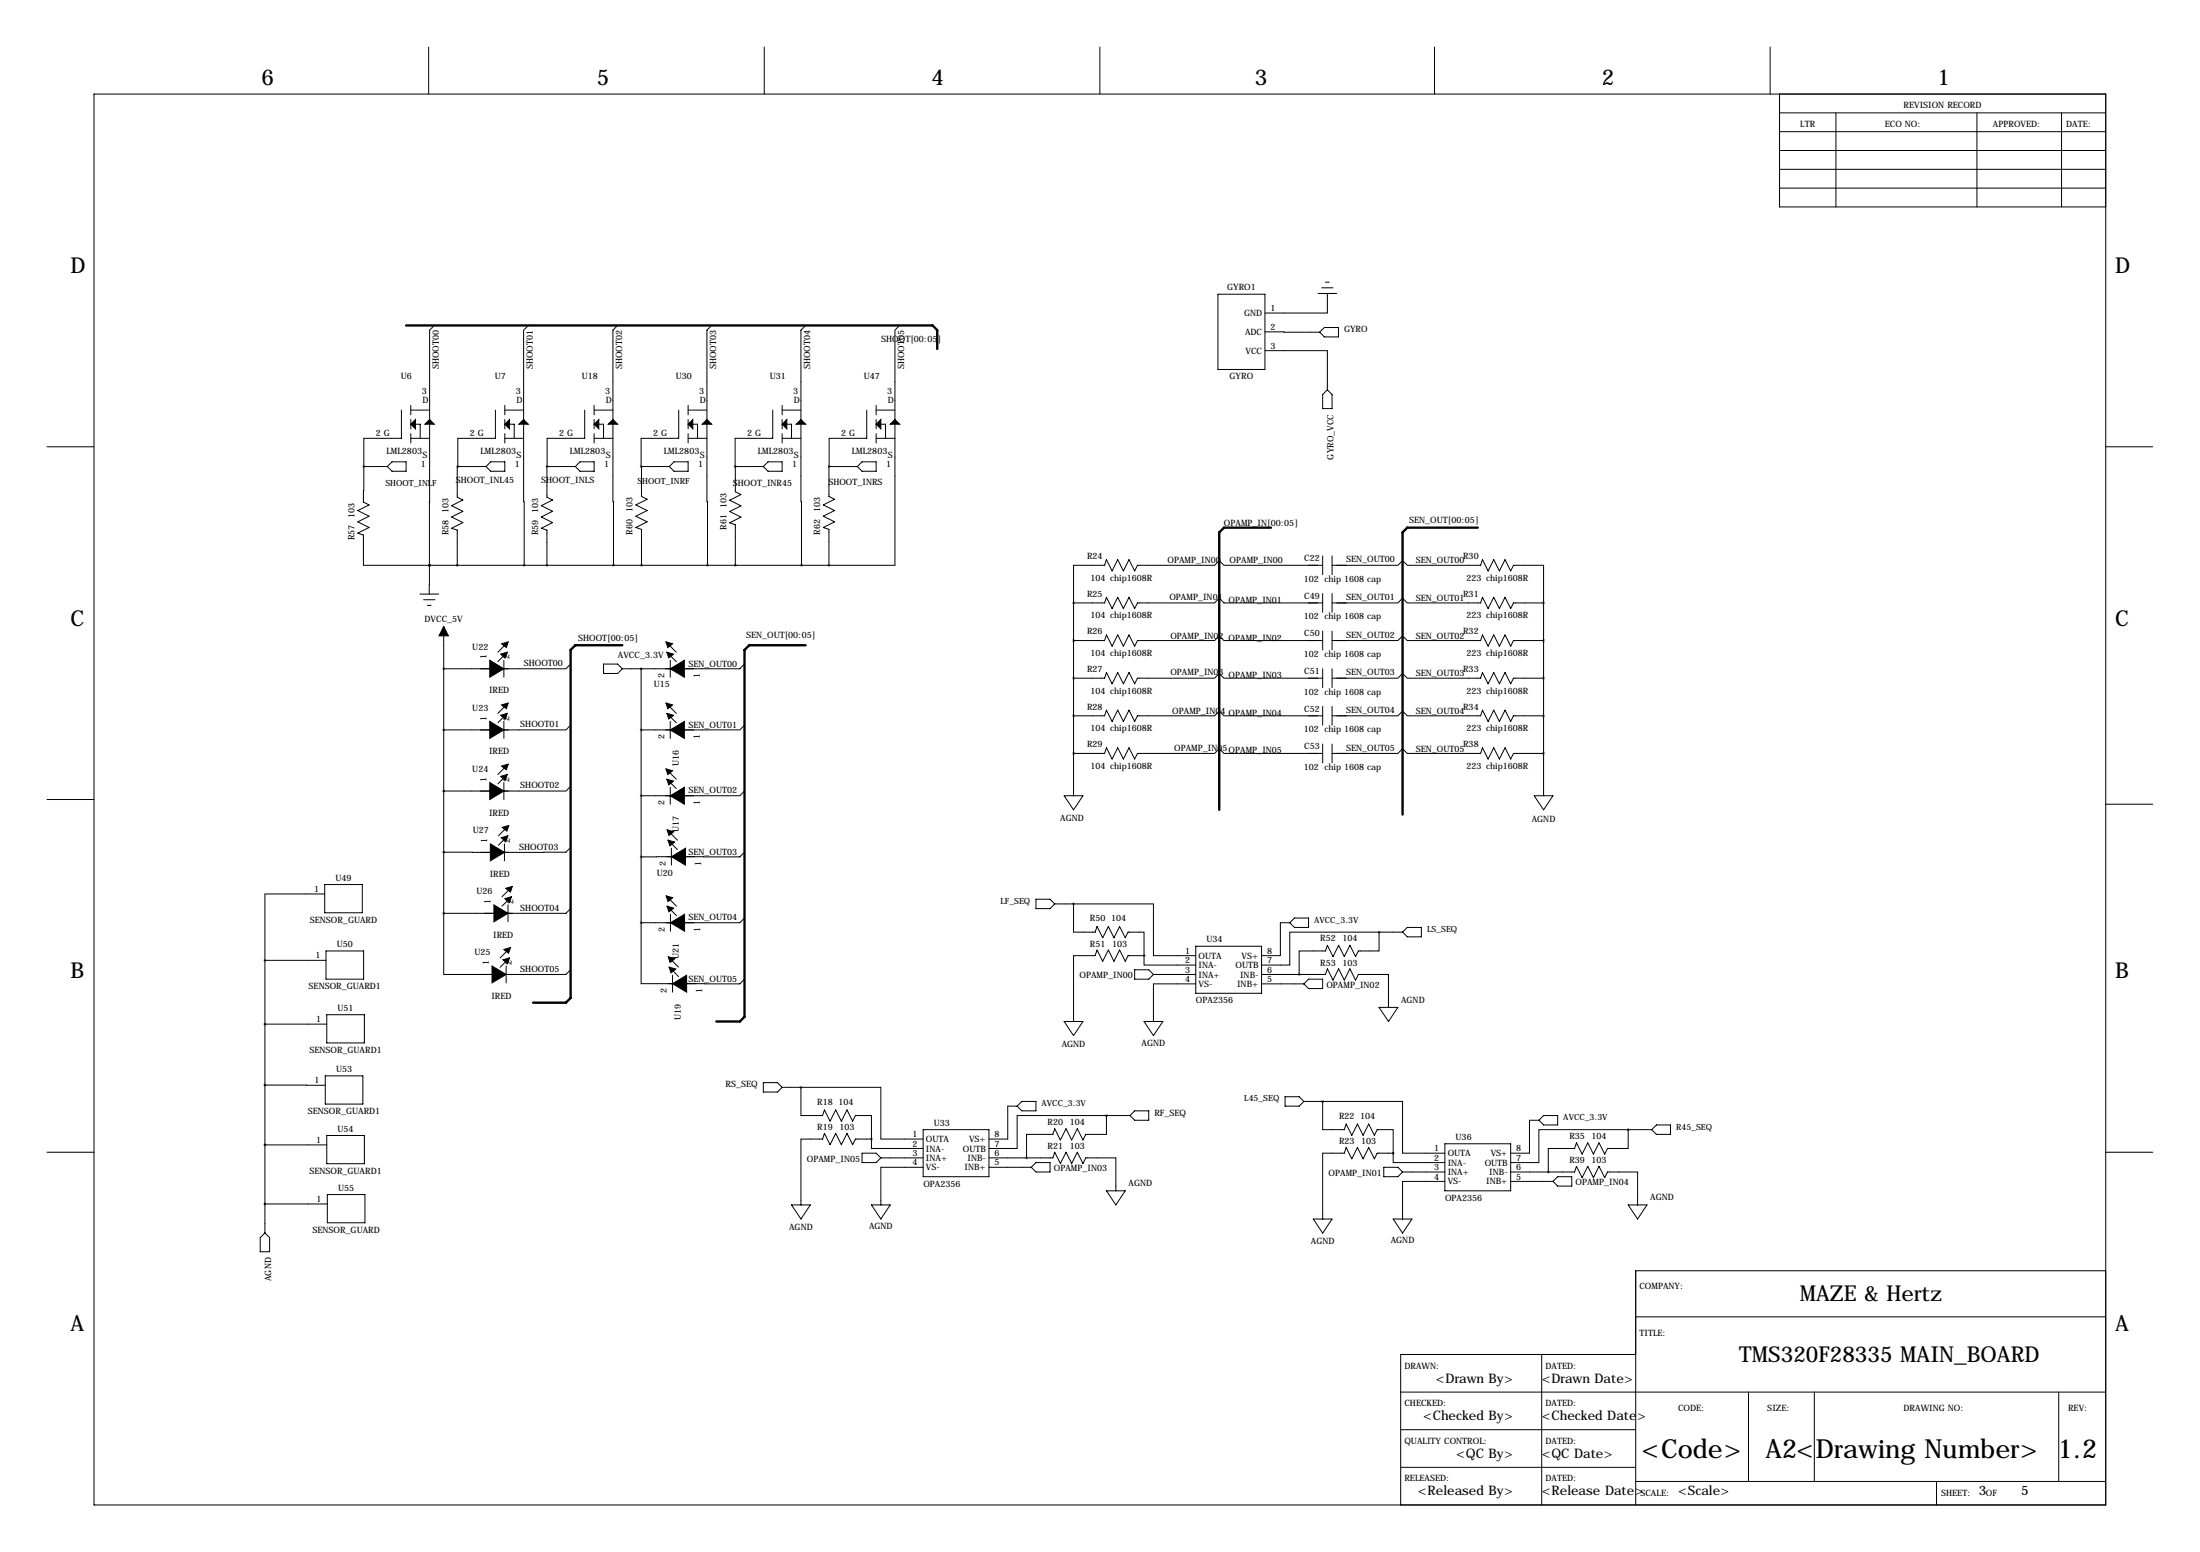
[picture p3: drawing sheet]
<svg xmlns="http://www.w3.org/2000/svg" width="594mm" height="419mm" viewBox="0 0 594 419" stroke-linecap="round" stroke-linejoin="round" font-family="sans-serif">
<g fill="none" stroke="#000" stroke-width=".27">
<path d="M115.8 12.7v12.7M206.5 12.7v12.7M297.2 12.7v12.7M387.6 12.7v12.7M478.3 12.7v12.7M25.4 25.4h543.6v381h-543.6zM480.8 25.4v30.5h88.2M480.8 30.5h88.2M480.8 35.6h88.2M496.1 30.5v25.4M534.2 30.5v25.4M557 30.5v25.4"/>
<path d="M480.8 40.6h88.2M480.8 45.7h88.2M480.8 50.8h88.2M329.1 79.5h12.7v20.3h-12.7zM356.1 79.2h5.1M357.1 77.7h3.1M358.1 76.2h1.1M358.6 79.2v5.3h-16.8M117.3 87.9l-1.2 1.3-.1 63.5M142.7 87.9l-1.2 1.3 .1 63.5M166.9 87.9l-1.3 1.3 .2 63.5M192.3 87.9l-1.3 1.3 .2 63.5"/>
<path d="M217.7 87.9l-1.3 1.3 .2 63.5M243.1 87.9l-1.3 1.3v63.5h-17.8M341.8 89.6l14.8 .1M341.8 94.7h16.8v10.6M357.8 88.4h3.8v2.6h-3.8l-1.2-1.3zM108.5 110.7v7.7h-10.2v7.6M111 110.7h5.1M111 109.5v2.5M111 113.3v2.5M111 117.1v2.5M111 118.4h5.1M111 114.6h2.5v3.8"/>
<path d="M133.9 110.7v7.7h-10.2v7.6M136.4 110.7h5.1M136.4 118.4h5.1M136.4 114.6h2.5v3.8M136.4 109.5v2.5M136.4 113.3v2.5M136.4 117.1v2.5M158 110.7v7.7h-10.2v7.6M160.5 110.7h5.1M160.5 118.4h5.1M160.5 114.6h2.6v3.8M160.5 109.5v2.5"/>
<path d="M160.5 113.3v2.5M160.5 117.1v2.5M183.4 110.7v7.7h-10.2v7.6M185.9 110.7h5.1M185.9 118.4h5.1M185.9 114.6h2.6v3.8M185.9 109.5v2.5M185.9 113.3v2.5M185.9 117.1v2.5M208.8 110.7v7.7h-10.2v7.6M211.3 110.7h5.1M211.3 118.4h5.1"/>
<path d="M211.3 114.6h2.6v3.8M211.3 109.5v2.5M211.3 113.3v2.5M211.3 117.1v2.5M234.2 110.7v7.7h-10.2v7.6M236.7 110.7h5.1M236.7 118.4h5.1M236.7 114.6h2.6v3.8M236.7 109.5v2.5M236.7 113.3v2.5M236.7 117.1v2.5M357.4 106.5l1.2-1.2 1.3 1.2v3.8h-2.5z"/>
<path d="M12.7 120.6h12.7M98.3 126l-.1 9.6 1.5 .7-3 1.6 3 1.5-3 1.5 3 1.5-3 1.6 1.5 .5v8.2h17.8M98.3 126h6.3M105.9 124.7h3.8v2.6h-3.8l-1.3-1.3zM123.7 126h-.2v8.3l1.6 .7-3.1 1.6 3.1 1.5-3.1 1.5 3.1 1.5-3.1 1.5 1.5 .6v9.5M123.7 126h7.6M131.3 126l1.3-1.3h3.8v2.6h-3.8zM147.8 126v8.3l1.5 .7-3 1.6 3 1.5-3 1.5 3 1.5-3 1.5 1.5 .6v9.5M147.8 126h7.6M155.4 126l1.3-1.3h3.8v2.6h-3.8zM173.2 126l.1 8.1 1.6 .7-3.1 1.5 3.1 1.6-3.1 1.5 3.1 1.5-3.1 1.5 1.5 .6v9.7M173.2 126h7.6"/>
<path d="M180.8 126l1.3-1.3h3.8v2.6h-3.8zM198.6 126l.1 6.8 1.5 .8-3 1.5 3 1.5-3 1.5 3 1.5-3 1.6 1.5 .5v11M198.6 126h7.6M207.5 124.7h3.8v2.6h-3.8l-1.3-1.3zM224 126v8.1l1.5 .7-3 1.5 3 1.6-3 1.5 3 1.5-3 1.5 1.5 .6v9.7M224 126h7.6M232.9 124.7h3.8v2.6h-3.8l-1.3-1.3zM569 120.6h12.7M116 152.7v7.7M116 152.7h.1M116 152.7h108M357.4 152.7h-26.7l-1.3-1.3-1.2 1.3h-20.9l-.7 1.5-1.5-3.1-1.6 3.1-1.5-3.1-1.5 3.1-1.5-3.1-.6 1.6h-8.3v10.1"/>
<path d="M357.4 150.1v5.1M359.9 152.7h17.8l1.3-1.3 1.2 1.3h19.8l.6-1.6 1.5 3.1 1.5-3.1 1.5 3.1 1.6-3.1 1.5 3.1 .7-1.5h8.2v10.1M359.9 150.1v5.1M113.4 160.4h5.1M114.5 162h3M115.5 163.5h1M119.9 169.2v77.4M136.1 178.3v4.6M137.1 176.1l-2.6 2.6M137.1 173.6l-2.6 2.5M154.2 179.3l-1.3 1.3h-33M163.1 179.3h3.8l1.2 1.3-1.2 1.3h-3.8z"/>
<path d="M180.2 176.1l2.5 2.6M180.2 173.6l2.5 2.5M181.1 178.3v4.6M201.2 179.3l-1.3 1.3h-31.8M290.1 173h8.3l.6-1.6 1.5 3.1 1.5-3.1 1.5 3.1 1.6-3.1 1.5 3.1 .7-1.5h20.9l1.2-1.3 1.3 1.3h26.7M290.1 162.8h8.3l.6-1.5 1.5 3 1.5-3 1.5 3 1.6-3 1.5 3 .7-1.5h20.9l1.2-1.3 1.3 1.3h26.7M290.1 162.8v52.1M357.4 160.3v5.1M357.4 170.4v5.1M359.9 173h17.8l1.3-1.3 1.2 1.3h19.8l.6-1.6 1.5 3.1 1.5-3.1 1.5 3.1 1.6-3.1 1.5 3.1 .7-1.5h8.2M359.9 162.8h17.8l1.3-1.3 1.2 1.3h19.8l.6-1.5 1.5 3 1.5-3 1.5 3 1.6-3 1.5 3 .7-1.5h8.2M359.9 160.3v5.1"/>
<path d="M359.9 170.4v5.1M417.1 162.8v52.1M136.1 194.8v4.6M137.1 192.6l-2.6 2.6M137.1 190.1l-2.6 2.5M154.2 195.8l-1.3 1.3h-33M173.2 180.6v68.6M180.2 192.6l2.5 2.6M180.2 190.1l2.5 2.5M181.1 194.8v4.6M201.2 195.8l-1.3 1.3h-26.7M290.1 193.3h8.3l.6-1.5 1.5 3 1.5-3 1.5 3 1.6-3 1.5 3 .7-1.5h20.9l1.2-1.3 1.3 1.3h26.7"/>
<path d="M290.1 183.1h8.3l.6-1.5 1.5 3.1 1.5-3.1 1.5 3.1 1.6-3.1 1.5 3.1 .7-1.6h20.9l1.2-1.2 1.3 1.2h26.7M357.4 180.6v5.1M357.4 190.8v5M359.9 193.3h17.8l1.3-1.3 1.2 1.3h19.8l.6-1.5 1.5 3 1.5-3 1.5 3 1.6-3 1.5 3 .7-1.5h8.2M359.9 183.1h17.8l1.3-1.2 1.2 1.2h19.8l.6-1.5 1.5 3.1 1.5-3.1 1.5 3.1 1.6-3.1 1.5 3.1 .7-1.6h8.2M359.9 180.6v5.1M359.9 190.8v5M12.7 215.9h12.7M136.1 211.3v4.6M137.1 209.1l-2.6 2.6M137.1 206.6l-2.6 2.5M154.2 212.3l-1.3 1.3h-33"/>
<path d="M180.2 210.4l2.5 2.6M180.2 207.9l2.5 2.5M181.1 212.6v4.6M201.2 213.6l-1.3 1.3h-26.7M287.5 214.9h5.1l-2.5 3.8zM290.1 203.5h8.3l.6-1.6 1.5 3.1 1.5-3.1 1.5 3.1 1.6-3.1 1.5 3.1 .7-1.5h20.9l1.2-1.3 1.3 1.3h26.7M357.4 200.9v5.1M359.9 203.5h17.8l1.3-1.3 1.2 1.3h19.8l.6-1.6 1.5 3.1 1.5-3.1 1.5 3.1 1.6-3.1 1.5 3.1 .7-1.5h8.2M359.9 200.9v5.1M414.5 214.9h5.1l-2.5 3.8zM569 217.2h12.7M87.7 238.9h10.2v7.6h-10.2z"/>
<path d="M136.3 227.9v4.6M137.2 225.7l-2.5 2.5M137.2 223.2l-2.5 2.5M138.2 239.6l-2.6 2.6M154.2 228.9l-1.3 1.2h-33M180.5 226.9l2.5 2.5M180.5 224.3l2.5 2.6M181.4 229.1v4.5M201.2 230.1l-1.3 1.3h-26.7M71.6 259.3h16.5M71.6 259.3v73.6M87.7 241.4h-16.1v17.9"/>
<path d="M88.1 256.8h10.1v7.6h-10.1zM119.9 246.6v16.5h33l1.3-1.2M137.3 244.3v4.6M137.7 258.7l-2.6 2.5M137.7 256.1l-2.6 2.6M138.2 242.2l-2.6 2.5M154.2 245.4l-1.3 1.2h-33M173.2 249.2v16.4l26.7 .1 1.3-1.3M180.2 244.7l2.6 2.5M180.2 242.2l2.6 2.5M180.8 258.6l2.5 2.6M181.2 246.9v4.6"/>
<path d="M201.2 247.9l-1.3 1.3h-26.7M279.9 242.8h3.8l1.3 1.3-1.3 1.3h-3.8zM285 244.1h5.1M290.1 244.1v7.6h5.8l.5-1.5 1.5 3 1.6-3 1.5 3 1.5-3 1.5 3 .8-1.5h4.3v6.4M290.1 244.1h21.6v14h11.4M309.1 258.1v2.5h14M309.1 258.1h-4.3l-.8 1.5-1.5-3.1-1.5 3.1-1.5-3.1-1.6 3.1-1.5-3.1-.5 1.6h-5.8v17.7M323.1 255.5h17.8v12.7h-17.8zM348.5 249.2h-2.6v8.9h-5M349.8 247.9h3.8v2.5h-3.8l-1.3-1.2zM372.6 251.7v5.1h-5.6l-.7 1.5-1.6-3-1.5 3-1.5-3-1.5 3-1.6-3-.5 1.5h-7.1v6.3M372.6 251.7h-24.1v8.9h-7.6"/>
<path d="M372.6 251.7h6.4M379 251.7l1.2-1.3h3.8v2.6h-3.8zM71.6 276.6h16.7M88.3 274h10.2v7.6h-10.2zM136.8 260.9v4.5M180.8 261.2l2.5 2.5M181.7 263.3v4.6M287.5 275.8h5.1l-2.5 3.9zM306.6 261.9h3.8l1.3 1.2-1.3 1.3h-3.8zM309.1 275.8h5.1l-2.5 3.9zM311.7 263.1h11.4M323.1 265.7h-11.4v10.1"/>
<path d="M340.9 263.1h17.2l.5-1.5 1.6 3.1 1.5-3.1 1.5 3.1 1.5-3.1 1.6 3.1 .7-1.6h8.2v8.9M340.9 265.7h11.4M353.6 264.4h3.8v2.6h-3.8l-1.3-1.3zM372.6 272h5.1l-2.5 3.8zM71.6 293l16.3 .1M87.9 290.5h10.1v7.6h-10.1zM206.2 292.4h3.9l1.2 1.2-1.2 1.3h-3.9zM211.3 293.6h5.1M216.4 293.6v7.6h5.8l.6-1.5 1.5 3.1 1.5-3.1 1.5 3.1 1.6-3.1 1.5 3.1 .7-1.6h4.4v6.4M216.4 293.6h21.6v14h11.4M274.8 298.7h-2.5v8.9h-5.1M274.8 298.7l1.3-1.3h3.8v2.6h-3.8z"/>
<path d="M306.6 300h3.8v2.5h-3.8l-1.3-1.3zM347.2 296.2h3.8l1.3 1.2-1.3 1.3h-3.8zM352.3 297.4h5.1M357.4 297.4v7.7h5.8l.5-1.6 1.6 3.1 1.5-3.1 1.5 3.1 1.5-3.1 1.5 3.1 .8-1.5h4.3v6.3M357.4 297.4h21.6v14h11.4M12.7 311.1h12.7M71.6 309.2h16.7M88.3 306.6h10.2v7.6h-10.2zM232.9 311.4h3.8l1.3 1.3-1.3 1.2h-3.8zM235.5 307.6v2.5h13.9M235.5 307.6h-4.4l-.7 1.5-1.5-3-1.6 3-1.5-3-1.5 3-1.5-3-.6 1.5h-5.8v17.8M238 312.7h11.4"/>
<path d="M249.4 315.2h-11.4v10.2M249.4 305.1h17.8v12.7h-17.8zM267.2 312.7h17.3l.5-1.6 1.5 3.1 1.5-3.1 1.6 3.1 1.5-3.1 1.5 3.1 .8-1.5h8.1v8.9M267.2 315.2h11.4M278.6 315.2l1.3-1.3h3.8v2.6h-3.8zM299 301.2v5.1h-5.6l-.8 1.5-1.5-3-1.5 3-1.6-3-1.5 3-1.5-3-.5 1.5h-7.1v6.4M299 301.2h-24.2v8.9h-7.6M299 301.2h6.3M373.9 315.2h3.8l1.3 1.3-1.3 1.3h-3.8zM376.4 311.4v2.5h14M376.4 311.4h-4.3l-.8 1.5-1.5-3-1.5 3-1.5-3-1.5 3-1.6-3-.5 1.5h-5.8v17.8M379 316.5h11.4"/>
<path d="M390.4 319h-11.4v10.2M390.4 308.9h17.8v12.7h-17.8zM408.2 316.5h17.2l.6-1.5 1.5 3 1.5-3 1.5 3 1.6-3 1.5 3 .7-1.5h8.2v8.9M408.2 319h11.4M415.8 302.5l1.3-1.3h3.8v2.6h-3.8zM415.8 302.5h-2.5v8.9h-5.1M419.6 319l1.3-1.2h3.8v2.5h-3.8zM439.9 305.1v5h-5.6l-.7 1.6-1.5-3.1-1.6 3.1-1.5-3.1-1.5 3.1-1.5-3.1-.6 1.5h-7.1v6.4M439.9 305.1h-24.1v8.8h-7.6M439.9 305.1h6.4M447.5 303.8h3.9v2.5h-3.9l-1.2-1.2zM569 311.1h12.7"/>
<path d="M71.6 325.1h16.8M71.6 332.9l1.2 1.3v3.8h-2.5v-3.8zM88.4 322.6h10.2v7.6h-10.2zM213.9 325.4h5l-2.5 3.8zM235.5 325.4h5l-2.5 3.8zM299 321.6h5l-2.5 3.8zM354.8 329.2h5.1l-2.5 3.8zM376.4 329.2h5.1l-2.5 3.8zM439.9 325.4h5.1l-2.5 3.8zM442 355.6h127M569 343.2h-127v63.2M378.5 375.9h190.5"/>
<path d="M416.6 365.8v40.6M442 365.8h-63.5v40.6M472.4 375.9v24.1M490.2 375.9v24.1M556.3 375.9v24.1M378.5 386.1h63.5M378.5 396.2h63.5M442 400h127M523.2 400v6.4"/>
</g>
<g fill="#000" stroke="#000" stroke-width=".27">
<path d="M111 114.6l1.3-1.3v2.5zM114.8 114.6l1.3-1.3 1.2 1.3zM136.4 114.6l1.3-1.3v2.5zM140.2 114.6l1.3-1.3 1.2 1.3zM160.5 114.6l1.3-1.3v2.5zM164.3 114.6l1.3-1.3 1.3 1.3zM185.9 114.6l1.3-1.3v2.5zM189.7 114.6l1.3-1.3 1.3 1.3zM211.3 114.6l1.3-1.3v2.5zM215.1 114.6l1.3-1.3 1.3 1.3zM236.7 114.6l1.3-1.3v2.5zM240.5 114.6l1.3-1.3 1.3 1.3z"/>
<path d="M119.9 169.2l1.3 2.5h-2.6zM135.3 176.6l1.8-.5-.5 1.5zM135.5 173.8l1.8-.5-.5 1.6zM179.9 173.3l1.8 .5-1.3 1.1zM180.2 176.1l1.8 .5-1.3 1zM132.3 180.6h3.8l-3.8 2.3zM132.3 178.3l3.8 2.3h-3.8zM132.3 197.1h3.8l-3.8 2.3zM132.3 194.8l3.8 2.3h-3.8zM135.3 193.1l1.8-.5-.5 1.6zM135.5 190.3l1.8-.5-.5 1.6zM179.9 189.8l1.8 .5-1.3 1.1z"/>
<path d="M180.2 192.6l1.8 .5-1.3 1.1zM181.1 180.6h3.8v2.3zM181.1 180.6l3.8-2.3v2.3zM181.1 197.1h3.8v2.3zM181.1 197.1l3.8-2.3v2.3zM132.3 213.6h3.8l-3.8 2.3zM132.3 211.3l3.8 2.3h-3.8zM135.3 209.7l1.8-.6-.5 1.6zM135.5 206.9l1.8-.6-.5 1.6zM179.9 207.6l1.8 .5-1.3 1zM180.2 210.4l1.8 .5-1.3 1zM181.1 214.9h3.8v2.3z"/>
<path d="M181.1 214.9l3.8-2.3v2.3zM132.5 230.2h3.8l-3.8 2.3zM132.5 227.9l3.8 2.3h-3.8zM135.4 226.2l1.8-.5-.5 1.5zM135.7 223.4l1.8-.5-.5 1.5zM136.7 239.9l1.7-.5-.5 1.5zM180.2 224.1l1.8 .5-1.3 1zM180.5 226.9l1.8 .5-1.3 1zM181.4 231.3h3.8v2.3zM181.4 231.3l3.8-2.2v2.2zM133.5 246.6h3.8l-3.8 2.3zM133.5 244.3l3.8 2.3h-3.8z"/>
<path d="M135.9 259.2l1.8-.5-.5 1.5zM136.1 256.4l1.8-.5-.5 1.5zM136.4 242.7l1.8-.5-.5 1.5zM180 241.9l1.8 .5-1.3 1zM180.2 244.7l1.8 .5-1.3 1zM180.5 258.4l1.8 .5-1.2 1zM181.2 249.2h3.8v2.3zM181.2 249.2l3.8-2.3v2.3zM132.9 263.1h3.9l-3.9 2.3zM132.9 260.9l3.9 2.2h-3.9zM180.8 261.2l1.8 .5-1.3 1zM181.7 265.6h3.8v2.3z"/>
<path d="M181.7 265.6l3.8-2.3v2.3z"/>
</g>
<path d="M417 193.3a.05 .05 0 0 0 .1 0 .05 .05 0 0 0-.1 0zM417 183.1a.05 .05 0 0 0 .1 0 .05 .05 0 0 0-.1 0zM417 173a.05 .05 0 0 0 .1 0 .05 .05 0 0 0-.1 0zM417 162.8a.05 .05 0 0 0 .1 0 .05 .05 0 0 0-.1 0zM290 193.3a.05 .05 0 0 0 .1 0 .05 .05 0 0 0-.1 0zM290 183.1a.05 .05 0 0 0 .1 0 .05 .05 0 0 0-.1 0zM290 173a.05 .05 0 0 0 .1 0 .05 .05 0 0 0-.1 0zM290 162.8a.05 .05 0 0 0 .1 0 .05 .05 0 0 0-.1 0zM417 203.5a.05 .05 0 0 0 .1 0 .05 .05 0 0 0-.1 0zM290 203.5a.05 .05 0 0 0 .1 0 .05 .05 0 0 0-.1 0zM141.6 152.7a.05 .05 0 0 0 .1 0 .05 .05 0 0 0-.1 0zM191.1 152.7a.05 .05 0 0 0 .1 0 .05 .05 0 0 0-.1 0zM216.5 152.7a.05 .05 0 0 0 .1 0 .05 .05 0 0 0-.1 0zM165.7 152.7a.05 .05 0 0 0 .1 0 .05 .05 0 0 0-.1 0zM290 244.1a.05 .05 0 0 0 .1 0 .05 .05 0 0 0-.1 0zM351 263.1a.05 .05 0 0 0 .1 0 .05 .05 0 0 0-.1 0zM235.4 307.6a.05 .05 0 0 0 .1 0 .05 .05 0 0 0-.1 0zM277.3 312.7a.05 .05 0 0 0 .1 0 .05 .05 0 0 0-.1 0zM298.9 301.2a.05 .05 0 0 0 .1 0 .05 .05 0 0 0-.1 0zM376.4 311.4a.05 .05 0 0 0 .1 0 .05 .05 0 0 0-.1 0zM418.3 316.5a.05 .05 0 0 0 .1 0 .05 .05 0 0 0-.1 0zM439.9 305.1a.05 .05 0 0 0 .1 0 .05 .05 0 0 0-.1 0zM173.2 180.6a.05 .05 0 0 0 .1 0 .05 .05 0 0 0-.1 0zM173.2 197.1a.05 .05 0 0 0 .1 0 .05 .05 0 0 0-.1 0zM173.2 214.9a.05 .05 0 0 0 .1 0 .05 .05 0 0 0-.1 0zM173.2 231.4a.05 .05 0 0 0 .1 0 .05 .05 0 0 0-.1 0zM173.2 249.2a.05 .05 0 0 0 .1 0 .05 .05 0 0 0-.1 0zM147.8 126a.05 .05 0 0 0 .1 0 .05 .05 0 0 0-.1 0zM173.2 126a.05 .05 0 0 0 .1 0 .05 .05 0 0 0-.1 0zM198.6 126a.05 .05 0 0 0 .1 0 .05 .05 0 0 0-.1 0zM224 126a.05 .05 0 0 0 .1 0 .05 .05 0 0 0-.1 0zM173.3 152.7a.05 .05 0 0 0 .1 0 .05 .05 0 0 0-.1 0zM116 152.7a.05 .05 0 0 0 .1 0 .05 .05 0 0 0-.1 0zM116 152.7a.05 .05 0 0 0 .1 0 .05 .05 0 0 0-.1 0zM123.5 152.7a.05 .05 0 0 0 .1 0 .05 .05 0 0 0-.1 0z" fill="#000" stroke="#000" stroke-width=".63"/>
<path d="M109.7 87.9h142.3l1.2 1.3v5M343.4 142.5h-12.7l-1.3 1.3v74.9M399.3 142.5h-19.1l-1.2 1.3v76.2M168.1 174.2h-12.7l-1.2 1.3v94l-1.3 1.3h-8.9M217.7 174.2h-15.3l-1.2 1.3v99.1l-1.3 1.2h-6.4" fill="none" stroke="#000" stroke-width=".63"/>
<g font-size="7.1">
<text x="443.5" y="393.7">&lt;Code&gt;</text>
<text x="477.1" y="393.7">A2&lt;Drawing Number&gt;</text>
<text x="556" y="393.7">1.2</text>
</g>
<g font-size="5.9">
<text x="70.6" y="22.9">6</text>
<text x="161.3" y="22.9">5</text>
<text x="251.7" y="22.9">4</text>
<text x="339.1" y="22.9">3</text>
<text x="432.8" y="22.9">2</text>
<text x="523.5" y="22.9">1</text>
<text x="19" y="73.7">D</text>
<text x="571.5" y="73.7">D</text>
<text x="19" y="168.9">C</text>
<text x="571.5" y="168.9">C</text>
<text x="19" y="264.2">B</text>
<text x="571.5" y="264.2">B</text>
<text x="486.3" y="351.3">MAZE &amp; Hertz</text>
<text x="19" y="359.4">A</text>
<text x="571.5" y="359.4">A</text>
<text x="470" y="367.8">TMS320F28335 MAIN_BOARD</text>
</g>
<g font-size="3.6">
<text x="387.9" y="373.4">&lt;Drawn By&gt;</text>
<text x="416.6" y="373.4">&lt;Drawn Date&gt;</text>
<text x="384.5" y="383.5">&lt;Checked By&gt;</text>
<text x="416.6" y="383.5">&lt;Checked Date&gt;</text>
<text x="393.5" y="393.7">&lt;QC By&gt;</text>
<text x="416.6" y="393.7">&lt;QC Date&gt;</text>
<text x="383.1" y="403.8">&lt;Released By&gt;</text>
<text x="416.6" y="403.8">&lt;Release Date&gt;</text>
<text x="453.4" y="403.8">&lt;Scale&gt;</text>
<text x="534.7" y="403.8">3</text>
<text x="546.1" y="403.8">5</text>
</g>
<g font-size="2.4">
<text x="514.4" y="29.2">REVISION RECORD</text>
<text x="486.4" y="34.3">LTR</text>
<text x="509.3" y="34.3">ECO NO:</text>
<text x="538.5" y="34.3">APPROVED:</text>
<text x="558.3" y="34.3">DATE:</text>
<text x="331.6" y="78.4">GYRO1</text>
<text x="336.1" y="85.4">GND</text>
<text x="343.3" y="84">1</text>
<text x="343.3" y="89.1">2</text>
<text x="363.2" y="89.7">GYRO</text>
<text x="238.1" y="92.3">SHOOT[00:05]</text>
<text x="336.4" y="90.4">ADC</text>
<text x="336.5" y="95.5">VCC</text>
<text x="343.3" y="94.2">3</text>
<text x="118.6" y="99.8" transform="rotate(-90 118.6 99.8)">SHOOT00</text>
<text x="144" y="99.8" transform="rotate(-90 144 99.8)">SHOOT01</text>
<text x="168.1" y="99.8" transform="rotate(-90 168.1 99.8)">SHOOT02</text>
<text x="193.5" y="99.8" transform="rotate(-90 193.5 99.8)">SHOOT03</text>
<text x="218.9" y="99.8" transform="rotate(-90 218.9 99.8)">SHOOT04</text>
<text x="244.3" y="99.8" transform="rotate(-90 244.3 99.8)">SHOOT05</text>
<text x="108.3" y="102.4">U6</text>
<text x="114" y="106.3">3</text>
<text x="133.7" y="102.4">U7</text>
<text x="139.4" y="106.3">3</text>
<text x="157.2" y="102.4">U18</text>
<text x="163.5" y="106.3">3</text>
<text x="182.6" y="102.4">U30</text>
<text x="188.9" y="106.3">3</text>
<text x="208" y="102.4">U31</text>
<text x="214.3" y="106.3">3</text>
<text x="233.4" y="102.4">U47</text>
<text x="239.7" y="106.3">3</text>
<text x="332.2" y="102.4">GYRO</text>
<text x="114.1" y="108.8">D</text>
<text x="139.5" y="108.8">D</text>
<text x="163.7" y="108.8">D</text>
<text x="189.1" y="108.8">D</text>
<text x="214.5" y="108.8">D</text>
<text x="239.9" y="108.8">D</text>
<text x="101.5" y="117.9">2 G</text>
<text x="126.9" y="117.9">2 G</text>
<text x="151" y="117.9">2 G</text>
<text x="176.4" y="117.9">2 G</text>
<text x="201.8" y="117.9">2 G</text>
<text x="227.2" y="117.9">2 G</text>
<text x="104.4" y="122.5">LML2803</text>
<text x="114.1" y="123.8">S</text>
<text x="129.8" y="122.5">LML2803</text>
<text x="139.5" y="123.8">S</text>
<text x="153.9" y="122.5">LML2803</text>
<text x="163.7" y="123.8">S</text>
<text x="179.3" y="122.5">LML2803</text>
<text x="189.1" y="123.8">S</text>
<text x="204.7" y="122.5">LML2803</text>
<text x="214.5" y="123.8">S</text>
<text x="230.1" y="122.5">LML2803</text>
<text x="239.9" y="123.8">S</text>
<text x="360.3" y="124.1" transform="rotate(-90 360.3 124.1)">GYRO_VCC</text>
<text x="113.7" y="126.2">1</text>
<text x="123.1" y="130.4">SHOOT_INL45</text>
<text x="139.1" y="126.2">1</text>
<text x="146.2" y="130.5">SHOOT_INLS</text>
<text x="163.2" y="126.2">1</text>
<text x="188.6" y="126.2">1</text>
<text x="198" y="131.2">SHOOT_INR45</text>
<text x="214" y="126.2">1</text>
<text x="223.8" y="130.9">SHOOT_INRS</text>
<text x="239.4" y="126.2">1</text>
<text x="196.3" y="137.1" transform="rotate(-90 196.3 137.1)">103</text>
<text x="95.8" y="139.9" transform="rotate(-90 95.8 139.9)">103</text>
<text x="121.1" y="138.6" transform="rotate(-90 121.1 138.6)">103</text>
<text x="145.4" y="138.6" transform="rotate(-90 145.4 138.6)">103</text>
<text x="170.9" y="138.4" transform="rotate(-90 170.9 138.4)">103</text>
<text x="196.3" y="143.1" transform="rotate(-90 196.3 143.1)">R61</text>
<text x="221.6" y="138.4" transform="rotate(-90 221.6 138.4)">103</text>
<text x="330.7" y="142">OPAMP_IN[00:05]</text>
<text x="380.7" y="141.2">SEN_OUT[00:05]</text>
<text x="95.8" y="145.9" transform="rotate(-90 95.8 145.9)">R57</text>
<text x="121.1" y="144.6" transform="rotate(-90 121.1 144.6)">R58</text>
<text x="145.4" y="144.6" transform="rotate(-90 145.4 144.6)">R59</text>
<text x="170.9" y="144.4" transform="rotate(-90 170.9 144.4)">R60</text>
<text x="221.6" y="144.4" transform="rotate(-90 221.6 144.4)">R62</text>
<text x="293.7" y="151">R24</text>
<text x="315.5" y="152.1">OPAMP_IN00</text>
<text x="332.2" y="152.1">OPAMP_IN00</text>
<text x="352.4" y="151.5">C22</text>
<text x="363.7" y="151.9">SEN_OUT00</text>
<text x="382.5" y="152.1">SEN_OUT00</text>
<text x="395.3" y="151">R30</text>
<text x="293.7" y="161.2">R25</text>
<text x="294.6" y="156.9">104 chip1608R</text>
<text x="352.3" y="157.1">102 chip 1608 cap</text>
<text x="352.4" y="161.7">C49</text>
<text x="395.3" y="161.2">R31</text>
<text x="396.2" y="156.9">223 chip1608R</text>
<text x="114.7" y="167.9">DVCC_5V</text>
<text x="294.6" y="167">104 chip1608R</text>
<text x="316" y="162.1">OPAMP_IN01</text>
<text x="332" y="162.8">OPAMP_IN01</text>
<text x="352.3" y="167.3">102 chip 1608 cap</text>
<text x="363.7" y="162.1">SEN_OUT01</text>
<text x="382.5" y="162.3">SEN_OUT01</text>
<text x="396.2" y="167">223 chip1608R</text>
<text x="156.2" y="173.2">SHOOT[00:05]</text>
<text x="201.6" y="172.2">SEN_OUT[00:05]</text>
<text x="293.7" y="171.3">R26</text>
<text x="316.2" y="172.5">OPAMP_IN02 OPAMP_IN02</text>
<text x="352.4" y="171.8">C50</text>
<text x="363.7" y="172.2">SEN_OUT02</text>
<text x="382.5" y="172.5">SEN_OUT02</text>
<text x="395.3" y="171.3">R32</text>
<text x="127.6" y="175.4">U22</text>
<text x="131.5" y="178.1" transform="rotate(-90 131.5 178.1)">1</text>
<text x="137.7" y="178.1" transform="rotate(-90 137.7 178.1)">2</text>
<text x="141.5" y="179.8">SHOOT00</text>
<text x="167" y="177.8">AVCC_3.3V</text>
<text x="186" y="180">SEN_OUT00</text>
<text x="294.6" y="177.2">104 chip1608R</text>
<text x="352.3" y="177.4">102 chip 1608 cap</text>
<text x="396.2" y="177.2">223 chip1608R</text>
<text x="176.6" y="185.6">U15</text>
<text x="179.6" y="183.1" transform="rotate(-90 179.6 183.1)">2</text>
<text x="189.1" y="183.1" transform="rotate(-90 189.1 183.1)">1</text>
<text x="293.7" y="181.5">R27</text>
<text x="316.2" y="182.4">OPAMP_IN03</text>
<text x="332" y="183.1">OPAMP_IN03</text>
<text x="352.4" y="182">C51</text>
<text x="363.7" y="182.4">SEN_OUT03</text>
<text x="382.5" y="182.6">SEN_OUT03</text>
<text x="395.3" y="181.5">R33</text>
<text x="127.6" y="192">U23</text>
<text x="132.2" y="187.2">IRED</text>
<text x="293.7" y="191.7">R28</text>
<text x="294.6" y="187.3">104 chip1608R</text>
<text x="352.3" y="187.6">102 chip 1608 cap</text>
<text x="395.3" y="191.7">R34</text>
<text x="396.2" y="187.3">223 chip1608R</text>
<text x="131.5" y="194.6" transform="rotate(-90 131.5 194.6)">1</text>
<text x="137.7" y="194.6" transform="rotate(-90 137.7 194.6)">2</text>
<text x="140.6" y="196.4">SHOOT01</text>
<text x="186" y="196.5">SEN_OUT01</text>
<text x="294.6" y="197.5">104 chip1608R</text>
<text x="316.7" y="192.8">OPAMP_IN04 OPAMP_IN04</text>
<text x="352.3" y="197.7">102 chip 1608 cap</text>
<text x="352.4" y="192.2">C52</text>
<text x="363.7" y="192.5">SEN_OUT04</text>
<text x="382.5" y="192.8">SEN_OUT04</text>
<text x="396.2" y="197.5">223 chip1608R</text>
<text x="132.2" y="203.7">IRED</text>
<text x="179.6" y="199.6" transform="rotate(-90 179.6 199.6)">2</text>
<text x="189.1" y="199.6" transform="rotate(-90 189.1 199.6)">1</text>
<text x="293.7" y="201.8">R29</text>
<text x="317.2" y="202.7">OPAMP_IN05</text>
<text x="332" y="203.5">OPAMP_IN05</text>
<text x="352.4" y="202.3">C53</text>
<text x="363.7" y="202.7">SEN_OUT05</text>
<text x="382.5" y="202.9">SEN_OUT05</text>
<text x="395.3" y="201.8">R38</text>
<text x="127.6" y="208.5">U24</text>
<text x="183.4" y="206.9" transform="rotate(-90 183.4 206.9)">U16</text>
<text x="294.6" y="207.7">104 chip1608R</text>
<text x="352.3" y="207.9">102 chip 1608 cap</text>
<text x="396.2" y="207.7">223 chip1608R</text>
<text x="131.5" y="211.1" transform="rotate(-90 131.5 211.1)">1</text>
<text x="137.7" y="211.1" transform="rotate(-90 137.7 211.1)">2</text>
<text x="140.6" y="212.9">SHOOT02</text>
<text x="186" y="214.3">SEN_OUT02</text>
<text x="132.2" y="220.2">IRED</text>
<text x="179.6" y="217.4" transform="rotate(-90 179.6 217.4)">2</text>
<text x="189.1" y="217.4" transform="rotate(-90 189.1 217.4)">1</text>
<text x="286.5" y="221.6">AGND</text>
<text x="413.9" y="221.9">AGND</text>
<text x="127.8" y="225">U27</text>
<text x="131.6" y="227.6" transform="rotate(-90 131.6 227.6)">1</text>
<text x="137.8" y="227.6" transform="rotate(-90 137.8 227.6)">2</text>
<text x="183.4" y="224.7" transform="rotate(-90 183.4 224.7)">U17</text>
<text x="140.3" y="229.6">SHOOT03</text>
<text x="179.9" y="233.9" transform="rotate(-90 179.9 233.9)">2</text>
<text x="186" y="230.8">SEN_OUT03</text>
<text x="189.4" y="233.9" transform="rotate(-90 189.4 233.9)">1</text>
<text x="90.6" y="237.8">U49</text>
<text x="132.3" y="236.8">IRED</text>
<text x="177.5" y="236.6">U20</text>
<text x="84.8" y="240.9">1</text>
<text x="128.7" y="241.5">U26</text>
<text x="132.6" y="244.1" transform="rotate(-90 132.6 244.1)">1</text>
<text x="138.8" y="244.1" transform="rotate(-90 138.8 244.1)">2</text>
<text x="140.6" y="245.9">SHOOT04</text>
<text x="83.7" y="249.2">SENSOR_GUARD</text>
<text x="179.6" y="251.7" transform="rotate(-90 179.6 251.7)">2</text>
<text x="186" y="248.6">SEN_OUT04</text>
<text x="189.2" y="251.7" transform="rotate(-90 189.2 251.7)">1</text>
<text x="294.5" y="248.8">R50</text>
<text x="300.2" y="248.8">104</text>
<text x="91" y="255.8">U50</text>
<text x="128.2" y="258">U25</text>
<text x="133.3" y="253.2">IRED</text>
<text x="294.5" y="255.7">R51</text>
<text x="300.5" y="255.7">103</text>
<text x="320.2" y="257.6">1</text>
<text x="326" y="254.5">U34</text>
<text x="342.4" y="257.6">8</text>
<text x="356.7" y="254.1">R52</text>
<text x="362.7" y="254.1">104</text>
<text x="85.2" y="258.8">1</text>
<text x="132.1" y="260.6" transform="rotate(-90 132.1 260.6)">1</text>
<text x="138.3" y="260.6" transform="rotate(-90 138.3 260.6)">2</text>
<text x="140.6" y="262.4">SHOOT05</text>
<text x="183.4" y="259" transform="rotate(-90 183.4 259)">U21</text>
<text x="320.2" y="260.1">2</text>
<text x="320.2" y="262.6">3</text>
<text x="323.9" y="258.9">OUTA</text>
<text x="323.9" y="261.4">INA-</text>
<text x="323.9" y="264">INA+</text>
<text x="333.9" y="261.4">OUTB</text>
<text x="335.1" y="264">INB-</text>
<text x="335.5" y="258.9">VS+</text>
<text x="342.4" y="260.1">7</text>
<text x="342.4" y="262.6">6</text>
<text x="356.7" y="260.7">R53</text>
<text x="362.7" y="260.7">103</text>
<text x="83.4" y="267.1">SENSOR_GUARD1</text>
<text x="132.8" y="269.7">IRED</text>
<text x="180.2" y="268.2" transform="rotate(-90 180.2 268.2)">2</text>
<text x="186" y="265.1">SEN_OUT05</text>
<text x="189.7" y="268.2" transform="rotate(-90 189.7 268.2)">1</text>
<text x="291.7" y="264.2">OPAMP_IN00</text>
<text x="320.2" y="265.2">4</text>
<text x="323.9" y="266.5">VS-</text>
<text x="334.3" y="266.5">INB+</text>
<text x="342.4" y="265.2">5</text>
<text x="358.4" y="266.7">OPAMP_IN02</text>
<text x="91.2" y="273">U51</text>
<text x="184" y="275.4" transform="rotate(-90 184 275.4)">U19</text>
<text x="323.1" y="270.9">OPA2356</text>
<text x="378.6" y="270.8">AGND</text>
<text x="85.4" y="276">1</text>
<text x="83.6" y="284.3">SENSOR_GUARD1</text>
<text x="286.9" y="282.7">AGND</text>
<text x="308.5" y="282.4">AGND</text>
<text x="85" y="292.6">1</text>
<text x="90.8" y="289.5">U53</text>
<text x="196" y="293.6">RS_SEQ</text>
<text x="220.8" y="298.3">R18</text>
<text x="226.6" y="298.3">104</text>
<text x="83.2" y="300.8">SENSOR_GUARD1</text>
<text x="91.2" y="305.6">U54</text>
<text x="220.8" y="305.2">R19</text>
<text x="226.8" y="305.2">103</text>
<text x="252.3" y="304">U33</text>
<text x="283.1" y="303.7">R20</text>
<text x="289.1" y="303.7">104</text>
<text x="311.9" y="301.2">RF_SEQ</text>
<text x="361.8" y="302.1">R22</text>
<text x="367.5" y="302.1">104</text>
<text x="85.4" y="308.7">1</text>
<text x="246.5" y="307.1">1</text>
<text x="246.5" y="309.6">2</text>
<text x="250.2" y="308.4">OUTA</text>
<text x="250.2" y="311">INA-</text>
<text x="260.2" y="311">OUTB</text>
<text x="261.8" y="308.4">VS+</text>
<text x="268.7" y="307.1">8</text>
<text x="268.7" y="309.6">7</text>
<text x="283.1" y="310.3">R21</text>
<text x="289.1" y="310.3">103</text>
<text x="361.8" y="309">R23</text>
<text x="367.8" y="309">103</text>
<text x="387.5" y="310.9">1</text>
<text x="393.3" y="307.8">U36</text>
<text x="409.7" y="310.9">8</text>
<text x="424" y="307.5">R35</text>
<text x="430" y="307.5">104</text>
<text x="83.6" y="316.9">SENSOR_GUARD1</text>
<text x="218" y="313.7">OPAMP_IN05</text>
<text x="246.5" y="312.2">3</text>
<text x="246.5" y="314.7">4</text>
<text x="250.2" y="313.5">INA+</text>
<text x="250.2" y="316">VS-</text>
<text x="260.6" y="316">INB+</text>
<text x="261.4" y="313.5">INB-</text>
<text x="268.7" y="312.2">6</text>
<text x="268.7" y="314.7">5</text>
<text x="284.7" y="316.2">OPAMP_IN03</text>
<text x="359" y="317.5">OPAMP_IN01</text>
<text x="387.5" y="313.4">2</text>
<text x="387.5" y="316">3</text>
<text x="391.2" y="312.2">OUTA</text>
<text x="391.2" y="314.8">INA-</text>
<text x="391.2" y="317.3">INA+</text>
<text x="401.2" y="314.8">OUTB</text>
<text x="402.4" y="317.3">INB-</text>
<text x="402.8" y="312.2">VS+</text>
<text x="409.7" y="313.4">7</text>
<text x="409.7" y="316">6</text>
<text x="424" y="314.1">R39</text>
<text x="430" y="314.1">103</text>
<text x="91.3" y="321.6">U55</text>
<text x="249.5" y="320.4">OPA2356</text>
<text x="304.9" y="320.3">AGND</text>
<text x="387.5" y="318.5">4</text>
<text x="391.2" y="319.9">VS-</text>
<text x="401.6" y="319.9">INB+</text>
<text x="409.7" y="318.5">5</text>
<text x="425.7" y="320">OPAMP_IN04</text>
<text x="85.6" y="324.6">1</text>
<text x="390.5" y="324.2">OPA2356</text>
<text x="445.9" y="324.1">AGND</text>
<text x="84.4" y="332.9">SENSOR_GUARD</text>
<text x="213.2" y="332.2">AGND</text>
<text x="234.8" y="332">AGND</text>
<text x="375.8" y="335.8">AGND</text>
<text x="354.2" y="336">AGND</text>
<text x="73.2" y="345.9" transform="rotate(-90 73.2 345.9)">AGND</text>
<text x="443" y="348">COMPANY:</text>
<text x="443" y="360.7">TITLE:</text>
<text x="379.5" y="369.6">DRAWN:</text>
<text x="417.6" y="369.6">DATED:</text>
<text x="379.5" y="379.7">CHECKED:</text>
<text x="417.6" y="379.7">DATED:</text>
<text x="453.4" y="381">CODE:</text>
<text x="477.5" y="381">SIZE:</text>
<text x="514.4" y="381">DRAWING NO:</text>
<text x="558.8" y="381">REV:</text>
<text x="379.5" y="389.9">QUALITY CONTROL:</text>
<text x="417.6" y="389.9">DATED:</text>
<text x="379.5" y="400">RELEASED:</text>
<text x="417.6" y="400">DATED:</text>
<text x="443.2" y="403.9">SCALE:</text>
<text x="524.5" y="403.9">SHEET:</text>
<text x="536.6" y="403.9">OF</text>
</g>
<g font-size="2.3">
<text x="104.1" y="131.3">SHOOT_INLF</text>
<text x="172.2" y="130.8">SHOOT_INRF</text>
<text x="270.3" y="244.1">LF_SEQ</text>
<text x="355.1" y="249.2">AVCC_3.3V</text>
<text x="385.6" y="251.7">LS_SEQ</text>
<text x="281.4" y="298.7">AVCC_3.3V</text>
<text x="336.2" y="297.4">L45_SEQ</text>
<text x="422.4" y="302.5">AVCC_3.3V</text>
<text x="452.9" y="305.1">R45_SEQ</text>
</g>
</svg>
